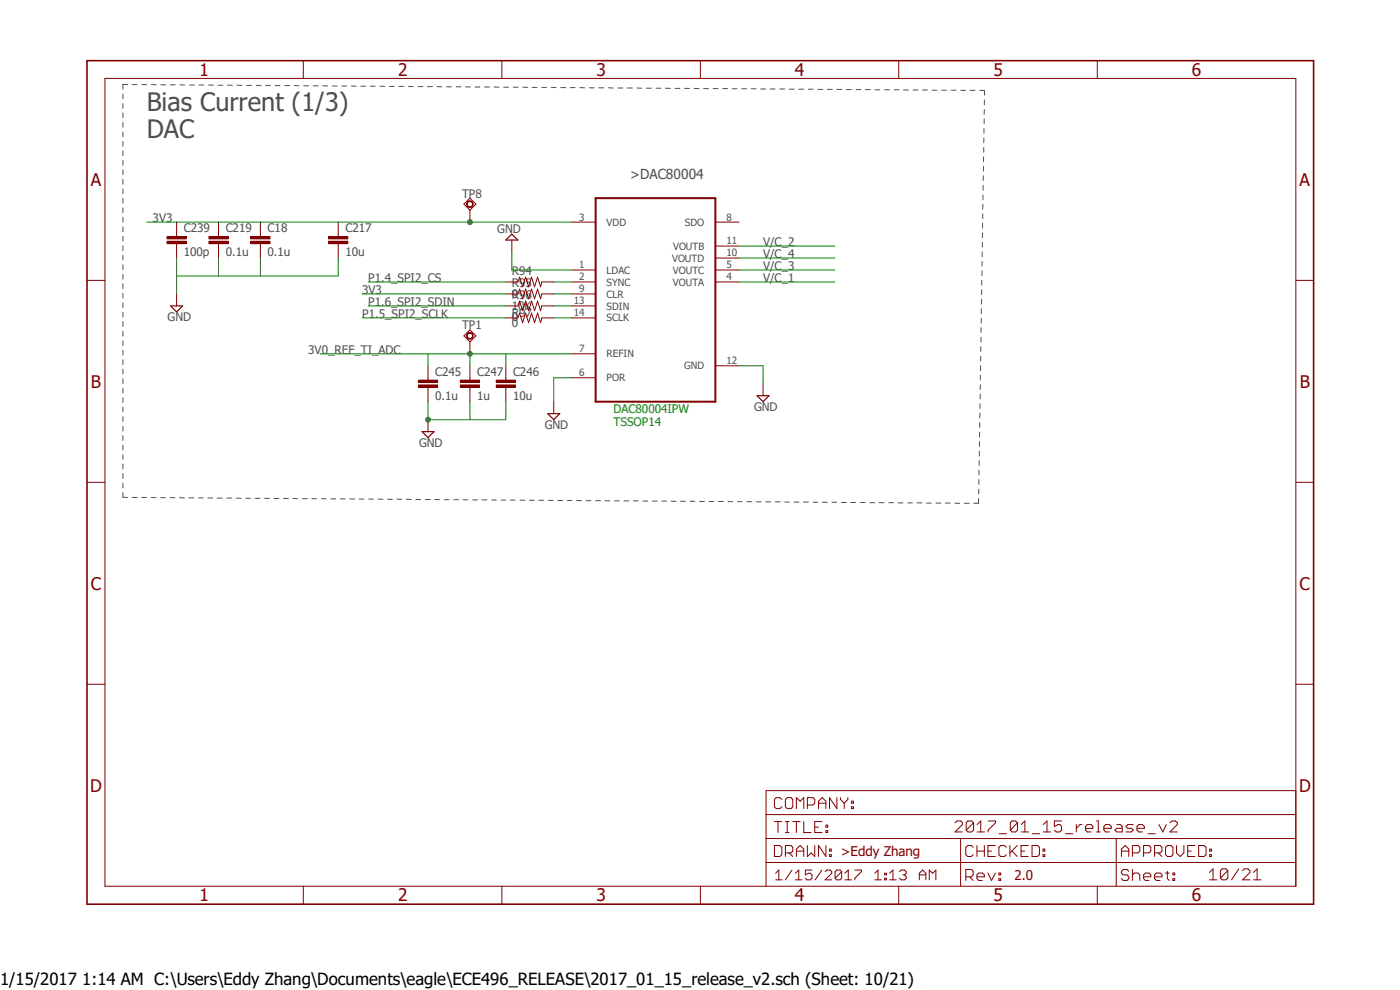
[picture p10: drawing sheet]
<svg xmlns="http://www.w3.org/2000/svg" width="297mm" height="210mm" viewBox="0 0 297 210" stroke-linecap="round" stroke-linejoin="round" font-family="sans-serif">
<path d="M17.9 12.5l261.2 179.9M279.1 12.5l-261.2 179.9" fill="none" stroke="#fff" stroke-width=".21"/>
<g fill="none" stroke="#505050" stroke-width=".21">
<path d="M26.1 19.9v1.1M27.1 17.9h-1v1M28.1 17.9h1M30.1 17.9h1M32.1 17.9l1 .1M34.1 18h1M36.2 18h1M38.2 18h1M40.2 18h1M42.2 18h1M44.2 18l1.1 .1M46.3 18.1h1"/>
<path d="M48.3 18.1h1M50.3 18.1h1M52.3 18.1h1M54.4 18.1h1M56.3 18.1l1.1 .1M58.4 18.2h1M60.4 18.2h1M62.4 18.2h1M64.4 18.2h1M66.5 18.2h1M68.5 18.2h1M70.5 18.2h1"/>
<path d="M72.5 18.2h1M74.5 18.2l1.1 .1M76.5 18.3h1.1M78.6 18.3h1M80.6 18.3h1M82.6 18.3h1.1M84.6 18.3h1M86.7 18.3l1 .1M88.7 18.4h1M90.7 18.4h1M92.7 18.4h1M94.7 18.4h1.1"/>
<path d="M96.8 18.4h1M98.8 18.4l1 .1M100.8 18.5h1M102.8 18.5h1M104.8 18.5h1.1M106.8 18.5h1.1M108.9 18.5h1M110.9 18.5h1M112.9 18.5h1M114.9 18.5h1.1M117 18.5l1 .1M119 18.6h1"/>
<path d="M121 18.6h1M123 18.6h1M125.1 18.6h1M127 18.6h1.1M129.1 18.6l1 .1M131.1 18.7h1M133.1 18.7h1.1M135.1 18.7h1M137.2 18.7h1M139.2 18.7h1M141.2 18.7l1 .1M143.2 18.8h1"/>
<path d="M145.2 18.8h1.1M147.2 18.8h1.1M149.3 18.8h1M151.3 18.8h1M153.3 18.8h1M155.3 18.8h1M157.4 18.8h1M159.4 18.8h1M161.4 18.9h1M163.4 18.9h1M165.4 18.9h1.1M167.5 18.9h1"/>
<path d="M169.5 18.9h1M171.5 18.9h1M173.5 19h1M175.5 19h1.1M177.5 19h1.1M179.6 19h1M181.6 19h1M183.6 19h1M185.6 19h1M187.7 19h1M189.7 19h1M191.7 19.1h1"/>
<path d="M193.7 19.1h1M195.7 19.1h1.1M197.7 19.1h1.1M199.8 19.1h1M201.8 19.1h1M203.8 19.2h1.1M205.8 19.2h1M207.9 19.2h1v1M26.1 22v1M26.1 24v1M26.1 26v1M26.1 28v1"/>
<path d="M26.1 30v1M26.1 32v1M26.1 34v1.1M26.1 36v1M26.1 38.1v1M208.6 39.3v1M208.6 37.3v1M208.7 33.3v1M208.7 35.3l-.1 1M208.7 31.3v1M208.7 27.3v1M208.7 29.3v1"/>
<path d="M208.8 25.2v1M208.8 21.2v1M208.8 23.2v1.1M26.1 40.1v1M26.1 42.1v1M26.1 44.1v1M26.1 46.1v1M26.1 48.1v1M26.1 50.1v1M26.1 52.2v1M26.1 54.2v1M26.1 56.2v1"/>
<path d="M26.1 58.2v1M208.3 59.5v1M208.3 57.4v1.1M208.4 53.4v1M208.4 55.5l-.1 .9M208.4 51.4v1M208.4 47.4v1M208.4 49.4v1M208.5 45.4v1M208.5 41.4v1M208.5 43.3v1.1M26.1 60.2v1"/>
<path d="M26.1 62.2v1M26.1 64.2v1M26.1 66.3v1M26.1 68.2v1.1M26.1 70.3v1M26.1 72.3v1M26.1 74.3v1M26.1 76.3v1M26.1 78.3v1M208 79.6v1M208 77.6v1M208.1 73.6v.9"/>
<path d="M208.1 75.6l-.1 1M208.1 71.5v1.1M208.2 69.5l-.1 1M208.2 65.5v1M208.2 67.5v1M208.2 63.5v1M208.3 61.5l-.1 1M26.1 80.3v1.1M26.1 82.3v1.1M26.1 84.4v1M26.1 86.4v1M26.1 88.4v1"/>
<path d="M26.1 90.4v1M26.1 92.4v1M26.1 94.4v1.1M26.1 96.4v1.1M26.1 98.5v1M207.7 99.7v1.1M207.7 97.7v1M207.8 95.7v1M207.8 91.7v1M207.8 93.7v1M207.9 89.7v1M207.9 85.6v1.1"/>
<path d="M207.9 87.6v1M207.9 83.6v1M208 81.6l-.1 1M26.1 100.5v1M26.1 102.5v1M26.1 104.5v1h1M28.1 105.5h1M30.1 105.5h1M32.1 105.5l1 .1M34.1 105.6h1M36.1 105.6h1M38.1 105.6h1"/>
<path d="M40.1 105.6h1M42.1 105.6h1M44.1 105.6l1 .1M46.1 105.7h1M48.1 105.7h1M50.1 105.7h1M52.2 105.7h.9M54.1 105.7h1.1M56.1 105.7h1M58.2 105.7h.9M60.2 105.7h1M62.1 105.7l1.1 .1"/>
<path d="M64.2 105.8h1M66.2 105.8h1M68.2 105.8h1M70.2 105.8h1M72.2 105.8h1M74.2 105.8l1 .1M76.2 105.9h1M78.2 105.9h1M80.2 105.9h1M82.2 105.9h1M84.2 105.9h1M86.2 105.9l1 .1"/>
<path d="M88.2 106h1M90.3 106h1M92.2 106h1.1M94.3 106h.9M96.3 106h1M98.3 106h1M100.3 106h1M102.3 106h1M104.3 106l1 .1M106.3 106.1h1M108.3 106.1h1M110.3 106.1h1"/>
<path d="M112.3 106.1h1M114.3 106.1h1M116.3 106.1l1 .1M118.3 106.2h1M120.4 106.2h.9M122.3 106.2h1.1M124.3 106.2h1M126.4 106.2h1M128.4 106.2l1 .1M130.4 106.3h1M132.4 106.3h1M134.4 106.3h1"/>
<path d="M136.4 106.3h1M138.4 106.3h1M140.4 106.3h1M142.4 106.3h1M144.4 106.3h1M146.4 106.3h1M148.4 106.4h1M150.4 106.4h1M152.4 106.4h1.1M154.4 106.4h1M156.5 106.4h.9M158.5 106.4h1"/>
<path d="M160.4 106.5h1.1M162.5 106.5h1M164.5 106.5h1M166.5 106.5h1M168.5 106.5h1M170.5 106.5h1M172.5 106.6h1M174.5 106.6h1M176.5 106.6h1M178.5 106.6h1M180.5 106.6h1M182.5 106.6h1"/>
<path d="M184.5 106.6h1M186.5 106.6h1M188.6 106.6h1M190.5 106.7h1.1M192.6 106.7h.9M194.6 106.7h1M196.6 106.7h1M198.6 106.7h1M200.6 106.7h1M202.6 106.8h1M204.6 106.8h1M207.6 105.7v1.1h-1"/>
<path d="M207.6 103.8v1M207.7 101.7l-.1 1"/>
</g>
<g fill="none" stroke="#800000" stroke-width=".21">
<path d="M22.3 16.6h252.6v171.4h-252.6zM64.3 12.9v3.7M106.5 12.9v3.7M148.6 12.9v3.7M190.7 12.9v3.7M232.8 12.9v3.7M18.5 59.5h3.8M55.2 49.7v.5M55.2 51.7v.5M121.3 47.1h5.1M121.3 57.3h5.1M121.3 59.8h5.1"/>
<path d="M151.8 47.1h5M151.8 57.3h5M151.8 59.8h5M151.8 52.2h5M151.8 54.7h5M274.9 59.5h3.8M121.3 75.1h5.1M121.3 62.4h5.1M121.3 64.9h5.1M121.3 67.4h5.1M151.8 77.6h5M117.5 85.2v2.6"/>
<path d="M121.3 80.1h5.1M161.9 81.4v2.5M18.5 102.3h3.8M274.9 102.3h3.8M18.5 145.2h3.8M274.9 145.2h3.8M162.5 177.9h112.4M162.5 172.8h112.4M164.3 179.4h1.1l.5 .3v1.6l-.5 .4h-1.1zM164.3 174.3h1.6M165.1 174.3v2.3M165.9 169.6l-.5-.4h-.7l-.4 .4v1.6l.4 .3h.7l.5-.3"/>
<path d="M166.6 174.3h.8M166.6 176.6h.8M167 169.2h.8l.4 .4v1.6l-.4 .3h-.8l-.4-.3v-1.6zM167 174.3v2.3M168.2 174.3h1.6M169 171.5v-2.3l.8 .8 .7-.8v2.3M169 174.3v2.3M170.5 174.3v2.3h1.6M171.3 170.8h1.2l.3-.4v-.8l-.3-.4h-1.2v2.3M171.3 179.4v2.3l.8-.8 .7 .8v-2.3M172.8 175.5h.9M173.7 171.5v-1.5l.7-.8 .8 .8v1.5"/>
<path d="M173.7 170.4h1.5M174.4 174.3h-1.6v2.3h1.6M175.2 179.4v2.3l-1.5-2.3v2.3M175.2 175h.4v.5h-.4zM175.2 176.2h.4v.4h-.4zM177.5 169.2v2.3l-1.5-2.3v2.3M178.3 169.2v.4l.8 .8M179.1 170.4v1.1M179.9 169.2v.4l-.8 .8M180.6 171.2h.5v.3h-.5zM180.6 170h.5v.4h-.5zM202.6 174.5l.4-.3h.8l.4 .3v.4l-1.6 1.6h1.6"/>
<path d="M203.8 177.9v10.1M206.5 179.7l-.4-.3h-.8l-.4 .3v1.6l.4 .4h.8l.4-.4M206.5 174.5v1.6l-.4 .4h-.7l-.4-.4M206.5 174.5l-.4-.3h-.7l-.4 .3v1.6M206.5 174.5l-1.5 1.6M207.3 179.4v2.3M207.3 176.5h1.6M207.3 174.9l.8-.7v2.3M208.8 179.4v2.3M209.6 174.2h1.6v.3l-1.6 1.6v.4M211.2 179.4h-1.6v2.3h1.6M212 176.9h1.5"/>
<path d="M213.5 179.7l-.4-.3h-.8l-.4 .3v1.6l.4 .4h.8l.4-.4M214.2 179.4v2.3M215.8 179.4l-1.6 1.5M215.9 174.5v1.6l-.4 .4h-.8l-.4-.4M215.9 174.5l-.4-.3h-.8l-.4 .3v1.6M215.9 174.5l-1.6 1.6M216.7 176.5h1.5M216.7 174.9l.7-.7v2.3M218.1 179.4h-1.5v2.3h1.5M218.9 179.4h1.2l.4 .3v1.6l-.4 .4h-1.2zM219 176.9h1.6M221.3 176.5h1.6"/>
<path d="M221.3 174.9l.8-.7v2.3M225.2 174.2h-1.5v1.1l.8-.4h.3l.4 .4v.8l-.4 .4h-.7l-.4-.4M226 176.9h1.6M228.3 174.9v1.6M229.5 174.9h-.4l-.8 .8M230.3 175.7h1.6v-.4l-.4-.4h-.8l-.4 .4v.8l.4 .4h.8M232.6 176.5h.8M232.6 174.2h.4v2.3M234.2 175.7h1.6v-.4l-.4-.4h-.8l-.4 .4v.8l.4 .4h.8M236.8 177.9v10.1M236.9 174.9h.8l.4 .4v1.2h-1.2l-.4-.4 .4-.4h1.2M240.4 174.9h-1.1l-.4 .4 .4 .4h.7l.4 .4-.4 .4h-1.1"/>
<path d="M241.2 175.7h1.6v-.4l-.4-.4h-.8l-.4 .4v.8l.4 .4h.8M243.5 176.9h1.6M245.9 174.9l.8 1.6 .7-1.6M247.3 179.7l.3-.3h.9l.3 .3v1.6l-.3 .4h-.9l-.3-.4zM248.2 174.5l.4-.3h.8l.4 .3v.4l-1.6 1.6h1.6M249.6 179.4v1.5l.8 .8 .8-.8v-1.5M253.5 179.4h-1.5v2.3h1.5M254.3 179.4h1.1l.5 .3v1.6l-.5 .4h-1.1zM274.9 167.7h-112.4v20.3M64.3 188v3.8M106.5 188v3.8M148.6 188v3.8"/>
<path d="M162.5 183h112.4M164.5 185.3l.7-.7v2M164.5 186.6h1.4M166.6 180.9h1.2l.4-.3v-.9l-.4-.3h-1.2v2.3M167.4 180.9l.8 .8M168 184.6l-1.4 2M168.7 186.6h1.4M168.7 185.3l.8-.7v2M169 181.7v-1.6l.8-.7 .7 .7v1.6M169 180.6h1.5M172.3 184.6h-1.4v1l.6-.3h.4l.4 .3v.7l-.4 .3h-.7l-.3-.3M174.4 184.6l-1.5 2"/>
<path d="M175 184.9l.4-.3h.7l.3 .3v.4l-1.4 1.3h1.4M176 181.3h.4v.4h-.4zM176 180.1h.4v.5h-.4zM178.6 184.9v1.4l-.4 .3h-.7l-.3-.3M178.6 184.9l-.4-.3h-.7l-.3 .3v1.4M178.6 184.9l-1.4 1.4M179.2 186.6h1.5M179.2 185.3l.8-.7v2M181.4 184.6h1.4v.3l-1.4 1.4v.3M185.6 186.6h1.4M185.6 185.3l.7-.7v2M187.7 186.3h.3v.3h-.3z"/>
<path d="M187.7 185.3h.3v.3h-.3zM188.7 186.6h1.4M188.7 185.3l.7-.7v2M190.7 188v3.8M190.8 184.9l.4-.3h.7l.3 .3v.4l-.3 .3M191.5 185.6h.4M191.9 185.6l.3 .4v.3l-.3 .3h-.7l-.4-.3M195 185.6h1.4M195 186.6v-1.3l.7-.7 .7 .7v1.3M197.1 186.6v-2l.8 .7 .6-.7v2M204.9 186h1.2l.4-.4v-.8l-.4-.4h-1.2v2.4M205.7 186l.8 .8"/>
<path d="M207.3 186h1.5v-.4l-.4-.4h-.8l-.3 .4v.8l.3 .4h.8M207.3 180.6h1.5M209.6 185.2l.8 1.6 .8-1.6M209.6 180.6h.8M211.9 185.2h.4v.4h-.4zM211.9 186.4h.4v.4h-.4zM214.7 180.6l1.1 1.1M216.6 180.6h.8M221.3 181.3h.4v.4h-.4zM221.3 180.1h.4v.5h-.4zM232.8 188v3.8M237.9 181.7v-1.6l.8-.7 .8 .7v1.6"/>
<path d="M237.9 180.6h1.6M239.5 184.8l-.4-.4h-.8l-.4 .4v.4l.4 .4h.8l.4 .4v.4l-.4 .4h-.8l-.4-.4M240.2 180.9h1.2l.4-.3v-.9l-.4-.3h-1.2v2.3M240.2 184.4v2.4M240.2 185.6l.5-.4h.7l.4 .4v1.2M242.6 180.9h1.2l.3-.3v-.9l-.3-.3h-1.2v2.3M242.6 186h1.5v-.4l-.3-.4h-.8l-.4 .4v.8l.4 .4h.8M244.9 186h1.6v-.4l-.4-.4h-.8l-.4 .4v.8l.4 .4h.8M244.9 180.9h1.2l.4-.3v-.9l-.4-.3h-1.2v2.3M245.7 180.9l.8 .8M247.3 185.2h.8M247.6 184.8v1.6l.5 .4"/>
<path d="M248.8 185.2h.4v.4h-.4zM248.8 186.4h.4v.4h-.4zM252 180.6h.7M256.6 186.6h1.5M256.6 185.1l.7-.8v2.3M256.6 181.3h.4v.4h-.4zM256.6 180.1h.4v.5h-.4zM260.5 184.7v1.6l-.4 .3h-.8l-.4-.3M260.5 184.7l-.4-.4h-.8l-.4 .4v1.6M260.5 184.7l-1.6 1.6M262.8 184.3l-1.5 2.3M263.6 184.7l.4-.4h.8l.4 .4v.4l-1.6 1.5h1.6"/>
<path d="M265.9 186.6h1.6M265.9 185.1l.8-.8v2.3"/>
</g>
<path d="M18.5 12.9h260.2v178.9h-260.2z" fill="none" stroke="#800000" stroke-width=".34"/>
<path d="M126.4 42h25.4v43.2h-25.4z" fill="none" stroke="#800000" stroke-width=".42"/>
<path d="M116.2 87.8h2.5l-1.2 1.2zM160.6 83.9h2.6l-1.3 1.3z" fill="none" stroke="#800000" stroke-width=".25"/>
<path d="M53.2 51.2h4.1v.5h-4.1z" fill-rule="evenodd" fill="#800000"/>
<path d="M53.2 51.2h4.1v.5h-4.1z" fill="none" stroke="#800000" stroke-width=".21"/>
<path d="M53.2 50.2h4.1v.5h-4.1z" fill-rule="evenodd" fill="#800000"/>
<path d="M53.2 50.2h4.1v.5h-4.1zM55.2 47.1v2.6M55.2 52.2v2.5M71.8 49.7v.5M71.8 51.7v.5" fill="none" stroke="#800000" stroke-width=".21"/>
<path d="M69.7 51.2h4.1v.5h-4.1z" fill-rule="evenodd" fill="#800000"/>
<path d="M69.7 51.2h4.1v.5h-4.1z" fill="none" stroke="#800000" stroke-width=".21"/>
<path d="M69.7 50.2h4.1v.5h-4.1z" fill-rule="evenodd" fill="#800000"/>
<path d="M46.4 49.7v.5M46.4 51.7v.5M69.7 50.2h4.1v.5h-4.1zM71.8 47.1v2.6M71.8 52.2v2.5" fill="none" stroke="#800000" stroke-width=".21"/>
<path d="M44.3 51.2h4.1v.5h-4.1z" fill-rule="evenodd" fill="#800000"/>
<path d="M44.3 51.2h4.1v.5h-4.1z" fill="none" stroke="#800000" stroke-width=".21"/>
<path d="M44.3 50.2h4.1v.5h-4.1z" fill-rule="evenodd" fill="#800000"/>
<path d="M37.5 49.7v.5M37.5 51.7v.5M44.3 50.2h4.1v.5h-4.1zM46.4 47.1v2.6M46.4 52.2v2.5" fill="none" stroke="#800000" stroke-width=".21"/>
<path d="M35.4 51.2h4.1v.5h-4.1z" fill-rule="evenodd" fill="#800000"/>
<path d="M35.4 51.2h4.1v.5h-4.1z" fill="none" stroke="#800000" stroke-width=".21"/>
<path d="M35.4 50.2h4.1v.5h-4.1z" fill-rule="evenodd" fill="#800000"/>
<path d="M35.4 50.2h4.1v.5h-4.1zM37.5 47.1v2.6M37.5 52.2v2.5M37.5 62.4v2.5M90.8 80.1v.5M90.8 82.2v.5" fill="none" stroke="#800000" stroke-width=".21"/>
<path d="M36.2 64.9h2.5l-1.2 1.3z" fill="none" stroke="#800000" stroke-width=".25"/>
<path d="M88.8 81.7h4v.5h-4z" fill-rule="evenodd" fill="#800000"/>
<path d="M88.8 81.7h4v.5h-4z" fill="none" stroke="#800000" stroke-width=".21"/>
<path d="M88.8 80.6h4v.6h-4z" fill-rule="evenodd" fill="#800000"/>
<path d="M90.8 77.6v2.5M88.8 80.6h4v.6h-4zM90.8 82.7v2.5M107.3 80.1v.5M107.3 82.2v.5" fill="none" stroke="#800000" stroke-width=".21"/>
<path d="M105.3 81.7h4v.5h-4z" fill-rule="evenodd" fill="#800000"/>
<path d="M105.3 81.7h4v.5h-4z" fill="none" stroke="#800000" stroke-width=".21"/>
<path d="M105.3 80.6h4v.6h-4z" fill-rule="evenodd" fill="#800000"/>
<path d="M107.3 77.6v2.5M99.7 80.1v.5M99.7 82.2v.5M105.3 80.6h4v.6h-4zM107.3 82.7v2.5" fill="none" stroke="#800000" stroke-width=".21"/>
<path d="M97.7 81.7h4v.5h-4z" fill-rule="evenodd" fill="#800000"/>
<path d="M97.7 81.7h4v.5h-4z" fill="none" stroke="#800000" stroke-width=".21"/>
<path d="M97.7 80.6h4v.6h-4z" fill-rule="evenodd" fill="#800000"/>
<path d="M98.4 71.2l1.3-1.2 1.3 1.2-1.3 1.3zM99.7 77.6v2.5M90.8 89v2.6M97.7 80.6h4v.6h-4zM99.7 82.7v2.5" fill="none" stroke="#800000" stroke-width=".21"/>
<path d="M89.5 91.6h2.6l-1.3 1.2z" fill="none" stroke="#800000" stroke-width=".25"/>
<path d="M99.3 70.7a.71 .71 0 0 1 1 .2 .71 .71 0 0 1-.5 1 .71 .71 0 0 1-.8-.7h.1a.56 .56 0 0 1 .8-.4 .56 .56 0 0 1 .2 .9 .56 .56 0 0 1-.9-.2l-.1-.3h-.1z" fill-rule="evenodd" fill="#800000"/>
<path d="M98.4 43.3l1.3-1.3 1.3 1.3-1.3 1.3zM99.3 70.7a.71 .71 0 0 1 1 .2 .71 .71 0 0 1-.5 1 .71 .71 0 0 1-.8-.7h.1a.56 .56 0 0 1 .8-.4 .56 .56 0 0 1 .2 .9 .56 .56 0 0 1-.9-.2l-.1-.3h-.1zM99.7 72.5v2.6" fill="none" stroke="#800000" stroke-width=".21"/>
<path d="M99.3 42.7a.71 .71 0 0 1 1 .3 .71 .71 0 0 1-.5 1 .71 .71 0 0 1-.8-.7h.1a.56 .56 0 0 1 .8-.5 .56 .56 0 0 1 .2 .9 .56 .56 0 0 1-.9-.1l-.1-.3h-.1z" fill-rule="evenodd" fill="#800000"/>
<path d="M99.3 42.7a.71 .71 0 0 1 1 .3 .71 .71 0 0 1-.5 1 .71 .71 0 0 1-.8-.7h.1a.56 .56 0 0 1 .8-.5 .56 .56 0 0 1 .2 .9 .56 .56 0 0 1-.9-.1l-.1-.3h-.1zM99.7 44.6v2.5M107.3 59.8h2.6l.3-1 .7 2 .6-2 .6 2 .7-2 .6 2 .6-2 .7 2 .2-1h2.6M108.6 50.9v2.6M107.3 62.4h2.6l.3-1.1 .7 2.1 .6-2.1 .6 2.1 .7-2.1 .6 2.1 .6-2.1 .7 2.1 .2-1h2.6M107.3 64.9h2.6l.3-1 .7 2 .6-2 .6 2 .7-2 .6 2 .6-2 .7 2 .2-1h2.6M107.3 67.4h2.6l.3-1 .7 2.1 .6-2.1 .6 2.1 .7-2.1 .6 2.1 .6-2.1 .7 2.1 .2-1.1h2.6" fill="none" stroke="#800000" stroke-width=".21"/>
<path d="M108.6 49.7l1.3 1.2h-2.6z" fill="none" stroke="#800000" stroke-width=".25"/>
<path d="M37.5 54.7v7.7M46.4 54.7v3.8M55.2 54.7v3.8M71.8 54.7v3.8h-34.3M108.6 53.5v3.8h12.7M90.8 85.2v3.8h16.5v-3.8M99.7 85.2v3.8M121.3 80.1h-3.8v5.1" fill="none" stroke="#008000" stroke-width=".21"/>
<circle cx="90.8" cy="89" r=".51" fill="#008000"/>
<g fill="none" stroke="#008000" stroke-width=".21">
<path d="M156.8 52.2h20.3M156.8 54.7h20.3M156.8 57.3h20.3M156.8 59.8h20.3M67.9 75.1h53.4M90.8 75.1v2.5M99.7 75.1v2.5M107.3 75.1v2.5M156.8 77.6h5.1v3.8"/>
<circle cx="90.8" cy="89" r=".51"/>
</g>
<circle cx="99.7" cy="75.1" r=".51" fill="#008000"/>
<g fill="none" stroke="#008000" stroke-width=".21">
<path d="M31.1 47.1h90.2"/>
<circle cx="99.7" cy="75.1" r=".51"/>
</g>
<circle cx="99.7" cy="47.1" r=".51" fill="#008000"/>
<g fill="none" stroke="#008000" stroke-width=".21">
<path d="M78.1 59.8h29.2M117.5 59.8h3.8M76.8 62.4h30.5M76.8 67.4h30.5M78.1 64.9h29.2M117.5 62.4h3.8M117.5 64.9h3.8M117.5 67.4h3.8"/>
<circle cx="99.7" cy="47.1" r=".51"/>
</g>
<g font-size="5.4" fill="#505050">
<text x="31.1" y="23.6">Bias Current (1/3)</text>
<text x="31.1" y="29.3">DAC</text>
</g>
<g font-size="3.7" fill="#800000">
<text x="42.3" y="16.1">1</text>
<text x="84.5" y="16.1">2</text>
<text x="126.5" y="16.1">3</text>
<text x="168.7" y="16.1">4</text>
<text x="210.8" y="16.1">5</text>
<text x="252.9" y="16.1">6</text>
<text x="19.3" y="39.4">A</text>
<text x="275.7" y="39.4">A</text>
<text x="19.3" y="82.3">B</text>
<text x="275.8" y="82.3">B</text>
<text x="19.3" y="125.1">C</text>
<text x="275.7" y="125.1">C</text>
<text x="19.1" y="167.9">D</text>
<text x="275.6" y="167.9">D</text>
<text x="42.3" y="191.2">1</text>
<text x="84.5" y="191.2">2</text>
<text x="126.5" y="191.2">3</text>
<text x="168.7" y="191.2">4</text>
<text x="210.8" y="191.2">5</text>
<text x="252.9" y="191.2">6</text>
</g>
<text font-size="3.6" x="0" y="209">1/15/2017 1:14 AM C:\Users\Eddy Zhang\Documents\eagle\ECE496_RELEASE\2017_01_15_release_v2.sch (Sheet: 10/21)</text>
<text font-size="2.9" fill="#505050" x="133.7" y="38">&gt;DAC80004</text>
<g font-size="2.8" fill="#800000">
<text x="178.4" y="181.7">&gt;Eddy Zhang</text>
<text x="215.2" y="186.8">2.0</text>
</g>
<g font-size="2.5" fill="#505050">
<text x="98" y="41.9">TP8</text>
<text x="32.4" y="47.1">3V3</text>
<text x="39" y="49.3">C239</text>
<text x="47.9" y="49.3">C219</text>
<text x="56.8" y="49.3">C18</text>
<text x="73.3" y="49.3">C217</text>
<text x="105.5" y="49.5">GND</text>
<text x="161.9" y="52.2">V/C_2</text>
<text x="39" y="54.4">100p</text>
<text x="47.9" y="54.4">0.1u</text>
<text x="56.8" y="54.4">0.1u</text>
<text x="73.3" y="54.4">10u</text>
<text x="78.1" y="59.8">P1.4_SPI2_CS</text>
<text x="108.6" y="58.3">R94</text>
<text x="161.9" y="54.7">V/C_4</text>
<text x="161.9" y="57.3">V/C_3</text>
<text x="161.9" y="59.8">V/C_1</text>
<text x="76.8" y="62.4">3V3</text>
<text x="78.1" y="64.9">P1.6_SPI2_SDIN</text>
<text x="108.6" y="63.1">0</text>
<text x="108.6" y="65.7">10K</text>
<text x="108.6" y="60.9">R95</text>
<text x="108.6" y="63.4">R96</text>
<text x="35.6" y="68.1">GND</text>
<text x="76.8" y="67.4">P1.5_SPI2_SCLK</text>
<text x="98" y="69.9">TP1</text>
<text x="108.6" y="68.2">0</text>
<text x="108.6" y="69.5">0</text>
<text x="108.6" y="67.2">R97</text>
<text x="65.4" y="75.1">3V0_REF_TI_ADC</text>
<text x="92.3" y="79.8">C245</text>
<text x="101.2" y="79.8">C247</text>
<text x="108.8" y="79.8">C246</text>
<text x="92.3" y="84.8">0.1u</text>
<text x="101.2" y="84.8">1u</text>
<text x="108.8" y="84.8">10u</text>
<text x="160" y="87.1">GND</text>
<text x="88.9" y="94.7">GND</text>
<text x="115.6" y="90.9">GND</text>
</g>
<g font-size="2.5" fill="#008000">
<text x="130.2" y="87.6">DAC80004IPW</text>
<text x="130.2" y="90.3">TSSOP14</text>
</g>
<g font-size="2.1" fill="#505050">
<text x="122.9" y="46.8">3</text>
<text x="128.7" y="47.9">VDD</text>
<text x="145.3" y="47.9">SDO</text>
<text x="154.1" y="46.8">8</text>
<text x="142.8" y="53">VOUTB</text>
<text x="154.1" y="51.9">11</text>
<text x="122.9" y="56.9">1</text>
<text x="122.9" y="59.5">2</text>
<text x="128.7" y="58">LDAC</text>
<text x="142.6" y="55.5">VOUTD</text>
<text x="142.7" y="58">VOUTC</text>
<text x="154.1" y="54.4">10</text>
<text x="154.1" y="59.5">4</text>
<text x="154.1" y="56.9">5</text>
<text x="121.8" y="64.6">13</text>
<text x="122.9" y="62">9</text>
<text x="128.7" y="60.6">SYNC</text>
<text x="128.7" y="63.1">CLR</text>
<text x="128.7" y="65.7">SDIN</text>
<text x="142.7" y="60.6">VOUTA</text>
<text x="121.8" y="67.1">14</text>
<text x="128.7" y="68.2">SCLK</text>
<text x="122.9" y="74.7">7</text>
<text x="128.7" y="75.8">REFIN</text>
<text x="154.1" y="77.2">12</text>
<text x="122.9" y="79.8">6</text>
<text x="128.7" y="80.9">POR</text>
<text x="145.2" y="78.4">GND</text>
</g>
</svg>
